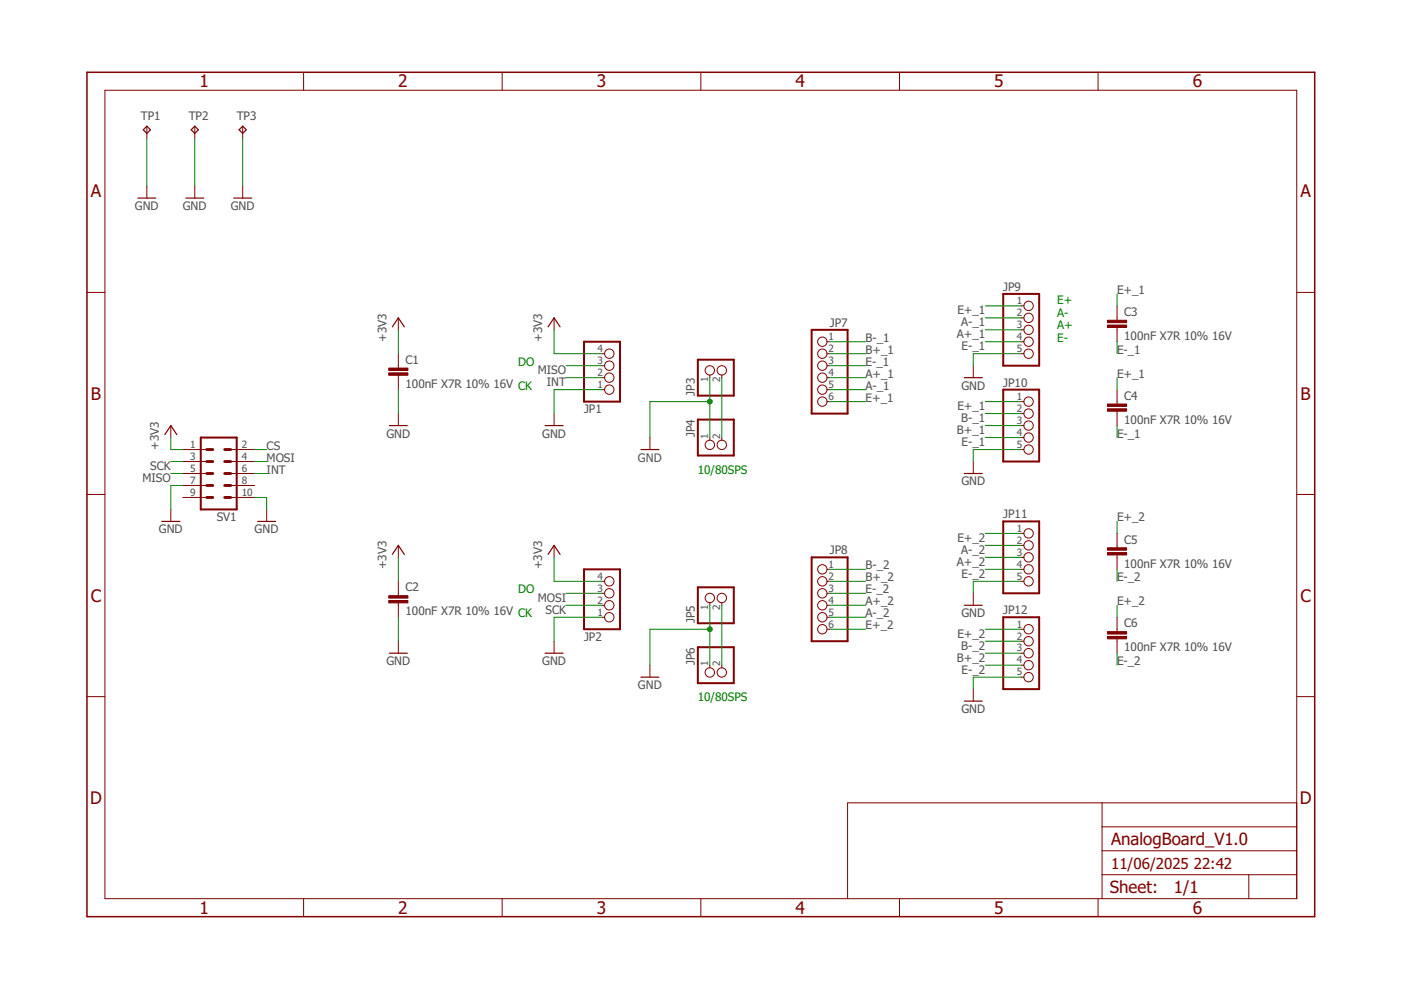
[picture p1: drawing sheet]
<svg xmlns="http://www.w3.org/2000/svg" width="297mm" height="210mm" viewBox="0 0 297 210" stroke-linecap="round" stroke-linejoin="round" font-family="sans-serif">
<g fill="none" stroke="#800000" stroke-width=".21">
<path d="M22.2 19.1h252.7v171.4h-252.7zM64.4 15.3v3.8M106.5 15.3v3.8M148.6 15.3v3.8M190.7 15.3v3.8M232.8 15.3v3.8M31.1 26.8v2.5M31.1 39.5v2.5M41.3 26.8v2.5M41.3 39.5v2.5M51.5 26.8v2.5M51.5 39.5v2.5"/>
<path d="M18.4 62h3.8M84.5 67.4v2.5M84.5 75v3M84.5 79.6v3M117.5 67.4v2.5M127.6 77.5h.6M127.6 75h.6M150.5 79.5v.6M153 79.5v.6M175.3 77.5h.6M175.3 75h.6M175.3 72.5h.6"/>
<path d="M206.4 77.5v2.6M216.5 75h.6M216.5 72.5h.6M216.5 64.9h.6M216.5 67.4h.6M216.5 69.9h.6M236.8 64.9v3M236.8 69.4v3.1M274.9 62h3.8M36.2 90.2v2.6M38.8 95.3h5M38.8 97.9h5"/>
<path d="M48.9 95.3h5.1M48.9 97.9h5.1M84.5 87.7v2.5M117.5 87.7v2.5M127.6 82.6h.6M127.6 80.1h.6M137.8 92.8v2.5M150.5 92.8v.5M153 92.8v.5M175.3 82.6h.6M175.3 80.1h.6M175.3 85.2h.6"/>
<path d="M206.4 97.9v2.5M216.5 95.3h.6M216.5 85.2h.6M216.5 87.7h.6M216.5 90.2h.6M216.5 92.8h.6M236.8 82.6v3.1M236.8 87.2v3M18.4 104.8h3.8M36.2 108v2.6M38.8 100.4h5M38.8 102.9h5"/>
<path d="M38.8 105.5h5M48.9 100.4h5.1M48.9 102.9h5.1M48.9 105.5h5.1M56.5 108v2.6M84.5 115.6v2.6M117.5 115.6v2.6M216.5 113.1h.6M216.5 115.6h.6M216.5 118.2h.6M236.8 113.1v3M236.8 117.7v3"/>
<path d="M274.9 104.8h3.8M84.5 123.3v3M84.5 127.8v3.1M84.5 136v2.5M117.5 136v2.5M127.6 123.3h.6M127.6 125.8h.6M127.6 128.3h.6M127.6 130.9h.6M150.5 127.8v.5M153 127.8v.5M175.3 120.7h.6"/>
<path d="M175.3 123.3h.6M175.3 125.8h.6M175.3 128.3h.6M175.3 130.9h.6M175.3 133.4h.6M206.4 125.8v2.5M216.5 120.7h.6M216.5 123.3h.6M216.5 133.4h.6M216.5 136h.6M216.5 138.5h.6M236.8 130.9v3"/>
<path d="M236.8 135.4v3.1M18.4 147.7h3.8M137.8 141v2.6M150.5 141v.6M153 141v.6M206.4 146.1v2.6M216.5 141h.6M216.5 143.6h.6M274.9 147.7h3.8M233.7 170.2v20.3M233.7 175.3h41.2M274.9 170.2h-95.2v20.3"/>
<path d="M64.4 190.5v3.9M106.5 190.5v3.9M148.6 190.5v3.9M190.7 190.5v3.9M232.8 190.5v3.9M233.7 185.5h41.2M233.7 180.4h41.2M264.8 185.5v5"/>
<circle cx="129.2" cy="75" r=".99"/>
<circle cx="129.2" cy="77.5" r=".99"/>
<circle cx="150.5" cy="78.5" r=".99"/>
<circle cx="153" cy="78.5" r=".99"/>
<circle cx="174.3" cy="72.5" r=".99"/>
<circle cx="174.3" cy="75" r=".99"/>
<circle cx="174.3" cy="77.5" r=".99"/>
<circle cx="218.1" cy="64.9" r=".99"/>
<circle cx="218.1" cy="67.4" r=".99"/>
<circle cx="218.1" cy="72.5" r=".99"/>
<circle cx="218.1" cy="75" r=".99"/>
<circle cx="218.1" cy="69.9" r=".99"/>
<circle cx="129.2" cy="82.6" r=".99"/>
<circle cx="129.2" cy="80.1" r=".99"/>
<circle cx="150.5" cy="94.3" r=".99"/>
<circle cx="153" cy="94.3" r=".99"/>
<circle cx="174.3" cy="80.1" r=".99"/>
<circle cx="174.3" cy="82.6" r=".99"/>
<circle cx="174.3" cy="85.2" r=".99"/>
<circle cx="218.1" cy="92.8" r=".99"/>
<circle cx="218.1" cy="95.3" r=".99"/>
<circle cx="218.1" cy="87.7" r=".99"/>
<circle cx="218.1" cy="90.2" r=".99"/>
<circle cx="218.1" cy="85.2" r=".99"/>
<circle cx="218.1" cy="115.6" r=".99"/>
<circle cx="218.1" cy="118.2" r=".99"/>
<circle cx="218.1" cy="113.1" r=".99"/>
<circle cx="129.2" cy="130.9" r=".99"/>
<circle cx="129.2" cy="128.3" r=".99"/>
<circle cx="129.2" cy="125.8" r=".99"/>
<circle cx="129.2" cy="123.3" r=".99"/>
<circle cx="150.5" cy="126.8" r=".99"/>
<circle cx="153" cy="126.8" r=".99"/>
<circle cx="174.3" cy="133.4" r=".99"/>
<circle cx="174.3" cy="123.3" r=".99"/>
<circle cx="174.3" cy="128.3" r=".99"/>
<circle cx="174.3" cy="130.9" r=".99"/>
<circle cx="174.3" cy="120.7" r=".99"/>
<circle cx="174.3" cy="125.8" r=".99"/>
<circle cx="218.1" cy="123.3" r=".99"/>
<circle cx="218.1" cy="120.7" r=".99"/>
<circle cx="218.1" cy="136" r=".99"/>
<circle cx="218.1" cy="133.4" r=".99"/>
<circle cx="218.1" cy="138.5" r=".99"/>
<circle cx="150.5" cy="142.6" r=".99"/>
<circle cx="153" cy="142.6" r=".99"/>
<circle cx="218.1" cy="143.6" r=".99"/>
<circle cx="218.1" cy="141" r=".99"/>
</g>
<path d="M18.4 15.3h260.3v179.1h-260.3z" fill="none" stroke="#800000" stroke-width=".32"/>
<g fill="none" stroke="#800000" stroke-width=".42">
<path d="M123.8 72.5h7.6v12.7h-7.6zM148 76.3h7.6v7.6h-7.6zM172.1 69.9h7.6v17.8h-7.6zM212.7 62.3h7.6v15.2h-7.6zM42.6 92.8h7.6v15.2h-7.6zM148 89h7.6v7.6h-7.6zM212.7 82.6h7.6v15.3h-7.6zM172.1 118.2h7.6v17.8h-7.6zM212.7 110.6h7.6v15.2h-7.6zM123.8 120.7h7.6v12.7h-7.6zM148 124.5h7.6v7.6h-7.6zM148 137.2h7.6v7.6h-7.6z"/>
<path d="M212.7 130.9h7.6v15.2h-7.6z"/>
</g>
<path d="M43.8 97.9h1.3M43.8 95.3h1.3M47.6 97.9h1.3M47.6 95.3h1.3M43.8 105.5h1.3M43.8 102.9h1.3M43.8 100.4h1.3M47.6 105.5h1.3M47.6 102.9h1.3M47.6 100.4h1.3" fill="none" stroke="#800000" stroke-width=".61"/>
<g fill="none" stroke="#800000" stroke-width=".25">
<path d="M30.4 27.5l.7-.7 .8 .7-.8 .8zM40.5 27.5l.8-.7 .8 .7-.8 .8zM50.7 27.5l.8-.7 .7 .7-.7 .8zM29.2 42h3.8M39.4 42h3.8M49.6 42h3.8M83.2 69.3l1.3-1.9 1.2 1.9M116.2 69.3l1.3-1.9 1.2 1.9M34.9 92.1l1.3-1.9 1.3 1.9M82.5 90.2h3.9M115.6 90.2h3.8M135.9 95.3h3.8"/>
<path d="M204.4 80.1h3.9M34.3 110.6h3.8M54.6 110.6h3.8M83.2 117.5l1.3-1.9 1.2 1.9M116.2 117.5l1.3-1.9 1.2 1.9M204.4 100.4h3.9M82.5 138.5h3.9M115.6 138.5h3.8M204.4 128.3h3.9M135.9 143.6h3.8M204.4 148.7h3.9"/>
</g>
<g fill="#800000" stroke="#800000" stroke-width=".21">
<path d="M82.4 79.1h4.1v.5h-4.1z"/>
<path d="M82.4 78h4.1v.5h-4.1z"/>
<path d="M82.4 127.3h4.1v.5h-4.1z"/>
<path d="M82.4 126.3h4.1v.5h-4.1z"/>
<path d="M234.8 68.9h4.1v.5h-4.1z"/>
<path d="M234.8 67.9h4.1v.5h-4.1z"/>
<path d="M234.8 86.7h4.1v.5h-4.1z"/>
<path d="M234.8 85.7h4.1v.5h-4.1z"/>
<path d="M234.8 117.2h4.1v.5h-4.1z"/>
<path d="M234.8 116.1h4.1v.5h-4.1z"/>
<path d="M234.8 134.9h4.1v.5h-4.1z"/>
<path d="M234.8 133.9h4.1v.5h-4.1z"/>
</g>
<g fill="none" stroke="#008000" stroke-width=".21">
<path d="M31.1 29.3v10.2M41.3 29.3v10.2M51.5 29.3v10.2M84.5 69.9v5.1M117.5 69.9v5.1h10.1M120 77.5h7.6M175.9 77.5h7.6M175.9 75h7.6M175.9 72.5h7.6M208.9 72.5h7.6M208.9 64.9h7.6M208.9 67.4h7.6"/>
<path d="M208.9 69.9h7.6M216.5 75h-10.1v2.5M236.8 62.3v2.6M236.8 72.5v2.5M36.2 92.8v2.5h2.6M36.2 97.9h2.6M54 95.3h2.5M54 97.9h2.5M84.5 82.6v5.1M120 80.1h7.6M127.6 82.6h-10.1v5.1M150.5 80.1v12.7"/>
<path d="M150.5 85.2h-12.7v7.6M153 80.1v12.7M175.9 80.1h7.6M175.9 82.6h7.6M175.9 85.2h7.6M208.9 85.2h7.6M208.9 92.8h7.6M208.9 90.2h7.6M208.9 87.7h7.6M216.5 95.3h-10.1v2.6M236.8 80.1v2.5M236.8 90.2v2.6"/>
<path d="M36.2 100.4h2.6M38.8 102.9h-2.6v5.1M54 100.4h2.5M54 105.5h2.5v2.5M84.5 118.2v5.1M117.5 118.2v5.1h10.1M208.9 118.2h7.6M208.9 115.6h7.6M208.9 113.1h7.6M236.8 110.6v2.5M84.5 130.9v5.1M120 125.8h7.6"/>
<path d="M120 128.3h7.6M127.6 130.9h-10.1v5.1M150.5 128.3v12.7M150.5 133.4h-12.7v7.6M153 128.3v12.7M175.9 125.8h7.6M175.9 128.3h7.6M175.9 123.3h7.6M175.9 130.9h7.6M175.9 133.4h7.6M175.9 120.7h7.6M208.9 133.4h7.6"/>
<path d="M208.9 120.7h7.6M208.9 136h7.6M208.9 138.5h7.6M216.5 123.3h-10.1v2.5M236.8 120.7v2.6M236.8 128.3v2.6M236.8 138.5v2.5M208.9 141h7.6M216.5 143.6h-10.1v2.5"/>
</g>
<g fill="#008000" stroke="#008000" stroke-width=".21">
<circle cx="150.5" cy="85.2" r=".51"/>
<circle cx="150.5" cy="133.4" r=".51"/>
</g>
<g font-size="3.7" fill="#800000">
<text x="42.3" y="18.5">1</text>
<text x="84.4" y="18.5">2</text>
<text x="126.5" y="18.5">3</text>
<text x="168.7" y="18.5">4</text>
<text x="210.8" y="18.5">5</text>
<text x="252.9" y="18.5">6</text>
<text x="19.2" y="41.9">A</text>
<text x="275.7" y="41.9">A</text>
<text x="19.3" y="84.7">B</text>
<text x="275.8" y="84.7">B</text>
<text x="19.2" y="127.6">C</text>
<text x="275.7" y="127.6">C</text>
<text x="19.1" y="170.4">D</text>
<text x="275.6" y="170.4">D</text>
<text x="42.3" y="193.7">1</text>
<text x="84.4" y="193.7">2</text>
<text x="126.5" y="193.7">3</text>
<text x="168.7" y="193.7">4</text>
<text x="210.8" y="193.7">5</text>
<text x="252.9" y="193.7">6</text>
</g>
<g font-size="3.6" fill="#800000">
<text x="235.6" y="179.1">AnalogBoard_V1.0</text>
<text x="235.3" y="189.4">Sheet:</text>
<text x="248.9" y="189.3">1/1</text>
</g>
<g font-size="3.2" fill="#800000">
<text x="235.6" y="184.2">11/06/2025</text>
<text x="253.1" y="184.2">22:42</text>
</g>
<g font-size="2.5" fill="#505050">
<text x="29.9" y="25.5">TP1</text>
<text x="40" y="25.5">TP2</text>
<text x="50.2" y="25.5">TP3</text>
<text x="28.6" y="44.5">GND</text>
<text x="38.8" y="44.5">GND</text>
<text x="48.9" y="44.5">GND</text>
<text x="212.7" y="61.7">JP9</text>
<text x="236.8" y="62.3">E+_1</text>
<text x="175.9" y="69.3">JP7</text>
<text x="202.9" y="71.7">A+_1</text>
<text x="203" y="66.6">E+_1</text>
<text x="203.8" y="69.2">A-_1</text>
<text x="238.4" y="67">C3</text>
<text x="81.9" y="72.5" transform="rotate(-90 81.9 72.5)">+3V3</text>
<text x="86" y="77.2">C1</text>
<text x="114.9" y="72.5" transform="rotate(-90 114.9 72.5)">+3V3</text>
<text x="183.5" y="77.5">E-_1</text>
<text x="183.5" y="75">B+_1</text>
<text x="183.5" y="72.5">B-_1</text>
<text x="203.9" y="74.2">E-_1</text>
<text x="236.8" y="75">E-_1</text>
<text x="238.4" y="72.1">100nF X7R 10% 16V</text>
<text x="86" y="82.2">100nF X7R 10% 16V CK</text>
<text x="114" y="79.3">MISO</text>
<text x="116" y="81.9">INT</text>
<text x="147.3" y="83.9" transform="rotate(-90 147.3 83.9)">JP3</text>
<text x="183.5" y="82.6">A-_1</text>
<text x="183.5" y="80.1">A+_1</text>
<text x="203.8" y="82.6">GND</text>
<text x="212.7" y="82">JP10</text>
<text x="236.8" y="80.1">E+_1</text>
<text x="123.8" y="87.6">JP1</text>
<text x="183.5" y="85.2">E+_1</text>
<text x="203" y="86.9">E+_1</text>
<text x="203.8" y="89.5">B-_1</text>
<text x="238.4" y="89.9">100nF X7R 10% 16V</text>
<text x="238.4" y="84.8">C4</text>
<text x="33.7" y="95.3" transform="rotate(-90 33.7 95.3)">+3V3</text>
<text x="56.5" y="95.3">CS</text>
<text x="81.9" y="92.8">GND</text>
<text x="114.9" y="92.8">GND</text>
<text x="147.3" y="92.7" transform="rotate(-90 147.3 92.7)">JP4</text>
<text x="202.9" y="92">B+_1</text>
<text x="203.9" y="94.6">E-_1</text>
<text x="236.8" y="92.8">E-_1</text>
<text x="31.9" y="99.6">SCK</text>
<text x="56.5" y="97.9">MOSI</text>
<text x="56.5" y="100.4">INT</text>
<text x="135.3" y="97.9">GND</text>
<text x="30.2" y="102.2">MISO</text>
<text x="203.8" y="102.9">GND</text>
<text x="33.7" y="113.1">GND</text>
<text x="45.9" y="110.6">SV1</text>
<text x="54" y="113.1">GND</text>
<text x="212.7" y="109.9">JP11</text>
<text x="236.8" y="110.6">E+_2</text>
<text x="175.9" y="117.5">JP8</text>
<text x="202.9" y="119.9">A+_2</text>
<text x="203" y="114.9">E+_2</text>
<text x="203.8" y="117.4">A-_2</text>
<text x="238.4" y="115.3">C5</text>
<text x="81.9" y="120.7" transform="rotate(-90 81.9 120.7)">+3V3</text>
<text x="86" y="125.4">C2</text>
<text x="114.9" y="120.7" transform="rotate(-90 114.9 120.7)">+3V3</text>
<text x="183.5" y="120.7">B-_2</text>
<text x="183.5" y="123.3">B+_2</text>
<text x="183.5" y="125.8">E-_2</text>
<text x="203.9" y="122.5">E-_2</text>
<text x="236.8" y="123.3">E-_2</text>
<text x="238.4" y="120.3">100nF X7R 10% 16V</text>
<text x="86" y="130.5">100nF X7R 10% 16V CK</text>
<text x="114" y="127.6">MOSI</text>
<text x="115.7" y="130.1">SCK</text>
<text x="183.5" y="128.3">A+_2</text>
<text x="183.5" y="130.9">A-_2</text>
<text x="203.8" y="130.9">GND</text>
<text x="212.7" y="130.2">JP12</text>
<text x="236.8" y="128.3">E+_2</text>
<text x="123.8" y="135.8">JP2</text>
<text x="147.3" y="132.1" transform="rotate(-90 147.3 132.1)">JP5</text>
<text x="183.5" y="133.4">E+_2</text>
<text x="203" y="135.2">E+_2</text>
<text x="203.8" y="137.7">B-_2</text>
<text x="238.4" y="133">C6</text>
<text x="81.9" y="141">GND</text>
<text x="114.9" y="141">GND</text>
<text x="147.3" y="141" transform="rotate(-90 147.3 141)">JP6</text>
<text x="202.9" y="140.3">B+_2</text>
<text x="203.9" y="142.8">E-_2</text>
<text x="236.8" y="141">E-_2</text>
<text x="238.4" y="138.1">100nF X7R 10% 16V</text>
<text x="135.3" y="146.1">GND</text>
<text x="203.8" y="151.2">GND</text>
</g>
<g font-size="2.5" fill="#008000">
<text x="224.1" y="64.5">E+</text>
<text x="224.1" y="67.1">A-</text>
<text x="224.1" y="69.8">A+</text>
<text x="109.9" y="77.5">DO</text>
<text x="224.1" y="72.5">E-</text>
<text x="148" y="100.4">10/80SPS</text>
<text x="109.9" y="125.8">DO</text>
<text x="148" y="148.6">10/80SPS</text>
</g>
<g font-size="2.1" fill="#505050">
<text x="215.6" y="64.5">1</text>
<text x="215.6" y="67">2</text>
<text x="215.6" y="69.6">3</text>
<text x="126.7" y="77.2">3</text>
<text x="126.7" y="74.6">4</text>
<text x="175.7" y="72.1">1</text>
<text x="175.7" y="74.6">2</text>
<text x="175.7" y="77.2">3</text>
<text x="215.6" y="72.1">4</text>
<text x="215.6" y="74.6">5</text>
<text x="126.7" y="82.3">1</text>
<text x="126.7" y="79.7">2</text>
<text x="150.1" y="81" transform="rotate(-90 150.1 81)">1</text>
<text x="152.7" y="81" transform="rotate(-90 152.7 81)">2</text>
<text x="175.7" y="79.7">4</text>
<text x="175.7" y="82.3">5</text>
<text x="175.7" y="84.8">6</text>
<text x="215.6" y="84.8">1</text>
<text x="215.6" y="87.3">2</text>
<text x="215.6" y="89.9">3</text>
<text x="40.3" y="95">1</text>
<text x="51.2" y="95">2</text>
<text x="150.1" y="93" transform="rotate(-90 150.1 93)">1</text>
<text x="152.7" y="93" transform="rotate(-90 152.7 93)">2</text>
<text x="215.6" y="92.4">4</text>
<text x="215.6" y="95">5</text>
<text x="40.3" y="97.5">3</text>
<text x="40.3" y="100">5</text>
<text x="51.2" y="97.5">4</text>
<text x="51.2" y="100">6</text>
<text x="40.3" y="102.6">7</text>
<text x="40.3" y="105.1">9</text>
<text x="51.2" y="102.6">8</text>
<text x="51.2" y="105.1">10</text>
<text x="215.6" y="112.7">1</text>
<text x="215.6" y="115.3">2</text>
<text x="215.6" y="117.8">3</text>
<text x="126.7" y="125.4">3</text>
<text x="126.7" y="122.9">4</text>
<text x="175.7" y="120.4">1</text>
<text x="175.7" y="122.9">2</text>
<text x="175.7" y="125.4">3</text>
<text x="215.6" y="120.4">4</text>
<text x="215.6" y="122.9">5</text>
<text x="126.7" y="130.5">1</text>
<text x="126.7" y="128">2</text>
<text x="150.1" y="129.3" transform="rotate(-90 150.1 129.3)">1</text>
<text x="152.7" y="129.3" transform="rotate(-90 152.7 129.3)">2</text>
<text x="175.7" y="128">4</text>
<text x="175.7" y="130.5">5</text>
<text x="175.7" y="133.1">6</text>
<text x="215.6" y="133.1">1</text>
<text x="215.6" y="135.6">2</text>
<text x="150.1" y="141.2" transform="rotate(-90 150.1 141.2)">1</text>
<text x="152.7" y="141.2" transform="rotate(-90 152.7 141.2)">2</text>
<text x="215.6" y="138.1">3</text>
<text x="215.6" y="140.7">4</text>
<text x="215.6" y="143.2">5</text>
</g>
</svg>
